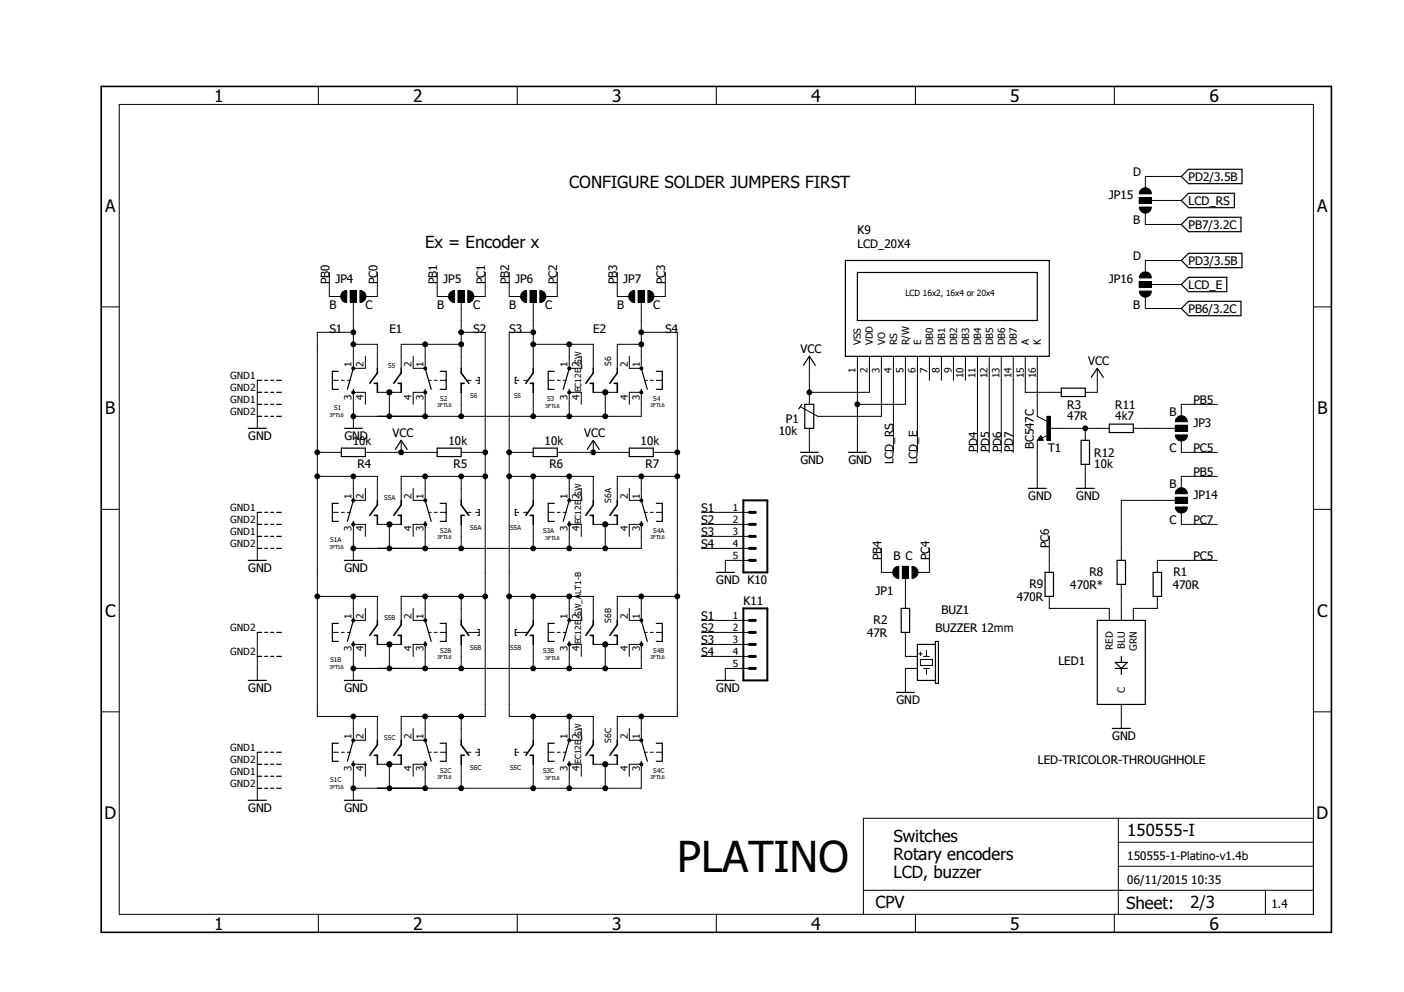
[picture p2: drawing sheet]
<svg xmlns="http://www.w3.org/2000/svg" width="297mm" height="210mm" viewBox="0 0 297 210" stroke-linecap="round" stroke-linejoin="round" font-family="sans-serif">
<g fill="none" stroke="#000" stroke-width=".25">
<path d="M249.9 37.3l1.6-1.5h11.3v3.1h-11.3zM178.9 55.1h43.1v20.3h-43.1zM181.4 57.7h38.1v10.1h-38.1zM249.9 55.1l1.6-1.5h11.3v3h-11.3zM249.9 42.4l1.6-1.5h9.7v3h-9.7zM249.9 47.5l1.6-1.5h11v3h-11zM71.6 78.6h-1.3v3.8h1.3M74.8 77.9l-1.3 4.5M90 77.9l1.2 4.5M93.1 78.6h1.3v3.8h-1.3M117.3 78.6h-1.3v3.8h1.3M120.4 77.9l-1.2 4.5"/>
<path d="M135.7 77.9l1.2 4.5M138.8 78.6h1.3v3.8h-1.3M170 77.3l1.2-1.9 1.3 1.9M230.9 79.8l1.3-1.9 1.2 1.9M249.9 60.2l1.6-1.5h8v3h-8zM249.9 65.3l1.6-1.5h11v3h-11zM52.5 90.6h3.8M54.4 80.5h1M54.4 83h1M54.4 85.6h1M54.4 88.1h1M56 80.5h.6"/>
<path d="M56 83h.6M56 85.6h.6M56 88.1h.6M57.3 80.5h.6M57.3 83h.6M57.3 85.6h.6M57.3 88.1h.6M58.5 80.5h1M58.5 83h1M58.5 85.6h1M58.5 88.1h1M72.2 94.8h5.1v1.8h-5.1z"/>
<path d="M72.9 90.6h3.8M74.8 82.4v.6M83.6 95.1l1.3-1.9 1.2 1.9M90 82.4v.6M92.5 94.8h5.1v1.8h-5.1zM112.8 94.8h5.1v1.8h-5.1zM120.4 82.4v.6M124.2 95.1l1.3-1.9 1.3 1.9M133.1 94.8h5.1v1.8h-5.1zM135.7 82.4v.6M169.3 95.7h3.8M169.6 85.6l-.6 .9"/>
<path d="M170.3 85.6h1.9v5h-1.9zM179.5 95.7h3.8M220.2 92.7l-.1 .2h.4l-.3-.5-.5 .6h.8M224.5 82.1h5.1v1.8h-5.1zM228.7 93.2h1.8v5.1h-1.8zM234.7 89.7h5.1v1.8h-5.1zM52.5 118.6h3.8M54.4 108.4h1M54.4 111h1M54.4 113.5h1M54.4 116h1M56 108.4h.6"/>
<path d="M56 111h.6M56 113.5h.6M56 116h.6M57.3 108.4h.6M57.3 111h.6M57.3 113.5h.6M57.3 116h.6M58.5 108.4h1M58.5 111h1M58.5 113.5h1M58.5 116h1M71.6 106.5h-1.3v3.8h1.3"/>
<path d="M72.9 118.6h3.8M74.8 110.3v.7M74.8 105.9l-1.3 4.4M90 110.3v.7M90 105.9l1.2 4.4M93.1 106.5h1.3v3.8h-1.3M117.3 106.5h-1.3v3.8h1.3M120.4 110.3v.7M120.4 105.9l-1.2 4.4M135.7 110.3v.7M135.7 105.9l1.2 4.4M138.8 106.5h1.3v3.8h-1.3"/>
<path d="M217.5 103.3h3.9M227.7 103.3h3.8M236.3 118.6h1.8v5.1h-1.8zM54.4 133.8h1M54.4 138.9h1M56 133.8h.6M56 138.9h.6M57.3 133.8h.6M57.3 138.9h.6M58.5 133.8h1M58.5 138.9h1M71.6 131.9h-1.3v3.8h1.3"/>
<path d="M74.8 135.7v.7M74.8 131.3l-1.3 4.4M90 135.7v.7M90 131.3l1.2 4.4M93.1 131.9h1.3v3.8h-1.3M117.3 131.9h-1.3v3.8h1.3M120.4 135.7v.7M120.4 131.3l-1.2 4.4M135.7 135.7v.7M135.7 131.3l1.2 4.4M138.8 131.9h1.3v3.8h-1.3M151.5 121.1h3.9"/>
<path d="M190.7 128.7h1.7v5.1h-1.7zM197.9 136.4h-3.8v7.6h3.8M197.9 135.7h.6v8.9h-.6zM221.1 121.1h1.8v5.1h-1.8zM232.2 131.3h10.1v17.8h-10.1zM237.2 138.9v1.3M244 121.1h1.7v5.1h-1.7zM52.5 144h3.8M54.4 159.2h1M56 159.2h.6M57.3 159.2h.6M58.5 159.2h1"/>
<path d="M71.6 157.3h-1.3v3.8h1.3M72.9 144h3.8M74.8 156.6l-1.3 4.5M90 156.6l1.2 4.5M93.1 157.3h1.3v3.8h-1.3M117.3 157.3h-1.3v3.8h1.3M120.4 156.6l-1.2 4.5M135.7 156.6l1.2 4.5M138.8 157.3h1.3v3.8h-1.3M151.5 144h3.9M189.6 146.5h3.9M235.3 154.1h3.8"/>
<path d="M236 140.2h2.5l-1.3 1.2zM236 141.4h2.5M237.2 141.4v1.3M52.5 169.3h3.8M54.4 161.7h1M54.4 164.3h1M54.4 166.8h1M56 161.7h.6M56 164.3h.6M56 166.8h.6M57.3 161.7h.6M57.3 164.3h.6"/>
<path d="M57.3 166.8h.6M58.5 161.7h1M58.5 164.3h1M58.5 166.8h1M72.9 169.3h3.8M74.8 161.1v.6M90 161.1v.6M120.4 161.1v.6M135.7 161.1v.6"/>
</g>
<g fill="none" stroke="#000" stroke-width=".21">
<path d="M67.3 18.3v3.8M109.4 18.3v3.8M151.5 18.3v3.8M193.7 18.3v3.8M235.8 18.3v3.8M25.2 22.1h252.7v171.4h-252.7zM249.9 37.3h-7.6v2.6M69.7 57.7v5h2.5M79.8 57.7v5h-2.5M92.5 57.7v5h2.5M102.7 57.7v5h-2.6M107.7 57.7v5h2.6"/>
<path d="M117.9 57.7v5h-2.5M130.6 57.7v5h2.5M140.8 57.7v5h-2.6M241 43.8h2.6a1.27 1.27 0 0 1-1.3 1.3 1.27 1.27 0 0 1-1.3-1.3zM241 41.8h2.6v1.3h-2.6zM241 59.6h2.6v1.2h-2.6zM241.4 40.1a1.27 1.27 0 0 1 1.4-.3 1.27 1.27 0 0 1 .8 1.2h-2.6l.2-.6zM241.4 57.9a1.27 1.27 0 0 1 1.4-.3 1.27 1.27 0 0 1 .8 1.2h-2.6l.2-.6zM242.3 45v2.5h7.6M243.6 42.4h6.3M249.9 55.1h-7.6v2.6M21.4 64.9h3.8"/>
<path d="M72.4 61.8l1-.3v2.5a1.31 1.31 0 0 1-1.2-.8 1.31 1.31 0 0 1 .2-1.4zM74.1 61.5h1.3v2.5h-1.3zM74.5 77.7h.5v.5h-.5zM74.8 72.9h5v5M74.8 70.3h-7.7v81.3h12.7v5M74.8 64v13.9h2.5v-2.5M76.2 61.5a1.27 1.27 0 0 1 1.2 1.2 1.27 1.27 0 0 1-1.2 1.3zM89.7 77.7h.5v.5h-.5zM90 72.9v5h-2.6v-2.5M95.3 61.8l.9-.3v2.5a1.28 1.28 0 0 1-1.2-.8 1.28 1.28 0 0 1 .3-1.4zM96.9 61.5h1.3v2.5h-1.3zM97.6 72.9h-12.7v5"/>
<path d="M97.6 70.3h5.1v81.3h-17.8v5M97.6 64v13.9M99 61.5a1.27 1.27 0 0 1 1.3 1.2 1.27 1.27 0 0 1-1.3 1.3zM101.1 79.8h.3v1.3h-.3M109.3 79.8h-.3v1.3h.3M110.5 61.8l.9-.3v2.5a1.28 1.28 0 0 1-1.2-.8 1.28 1.28 0 0 1 .3-1.4zM112.2 61.5h1.2v2.5h-1.2zM112.8 64v13.9M112.8 72.9h12.7v5M112.8 70.3h-5.1v81.3h17.8v5M114.2 61.5a1.27 1.27 0 0 1 1.3 1.2 1.27 1.27 0 0 1-1.3 1.3zM120.2 77.7h.5v.5h-.5l-.1-.3z"/>
<path d="M120.4 72.9v5h2.6v-2.5M133.4 61.8l.9-.3v2.5a1.28 1.28 0 0 1-1.2-.8 1.28 1.28 0 0 1 .3-1.4zM135 61.5h1.3v2.5h-1.3zM135.5 77.7h.4v.5h-.4l-.2-.3zM135.7 64v13.9h-2.6v-2.5M135.7 72.9h-5.1v5M135.7 70.3h7.6v81.3h-12.7v5M137.1 61.5a1.27 1.27 0 0 1 1.3 1.2 1.27 1.27 0 0 1-1.3 1.3zM171.2 75.4v10.2M181.4 75.4v20.3M183.9 75.4v7.6h-12.7M186.5 75.4v12.7h-13.5l-3.7-2"/>
<path d="M189 75.4v20.3M191.6 75.4v10.2h-10.2M194.1 75.4v20.3M196.6 75.4v5.1M199.2 75.4v5.1M201.7 75.4v5.1M204.3 75.4v5.1M206.8 75.4v20.3M209.3 75.4v20.3M211.8 75.4v20.3M214.4 75.4v20.3M216.9 75.4v7.6h7.6"/>
<path d="M219.5 75.4v12.7l2 1M232.2 77.9v5.1h-2.6M241 61.6h2.6a1.27 1.27 0 0 1-1.3 1.3 1.27 1.27 0 0 1-1.3-1.3zM242.3 62.7v2.6h7.6M243.6 60.2h6.3M277.9 64.9h3.8M54.4 80.5v10.1M67.1 95.7h5.1M70.3 80.5h1.3M72.2 80.5h.7M73.5 80.5h.6M74.5 82.8h.5v.5h-.5z"/>
<path d="M77.3 85.6v-2.6h-2.5v7.6M77.3 95.7h15.2M79.8 83h5.1M82.4 83v5.1M84.9 93.2v2.5M87.4 85.6v-2.6h2.6v5.1M89.7 82.8h.5v.5h-.5zM90.6 80.5h.6M91.9 80.5h.6M93.1 80.5h1.3M97.6 83v5.1M97.6 95.7h5.1"/>
<path d="M98.8 80.5h.8M100.6 80.5h.8M107.7 95.7h5.1M109 80.5h.8M110.8 80.5h.7M112.8 83v5.1M116 80.5h1.3M117.9 80.5h.6M117.9 95.7h15.2M119.2 80.5h.6M120.2 82.8h.5v.5h-.5l-.1-.3zM123 85.6v-2.6h-2.6v5.1"/>
<path d="M125.5 83h5.1M125.5 93.2v2.5M128.1 83v5.1M133.1 85.6v-2.6h2.6v5.1h-60.9M135.5 82.8h.4v.5h-.4l-.2-.3zM136.3 80.5h.6M137.6 80.5h.6M138.2 95.7h5.1M138.8 80.5h1.3M171.2 90.6v5.1M219.5 93.2v10.1M220.2 92.2l.5 1h-1.2z"/>
<path d="M221.5 88.1h.7v5.1h-.7zM221.7 92.1l-1.2 .6M222 90.6h12.7M229.6 90.6v2.6M229.6 98.3v5M239.8 90.6h8.9M248.7 92h2.5a1.27 1.27 0 0 1-1.3 1.3 1.27 1.27 0 0 1-1.2-1.3zM248.7 90h2.5v1.3h-2.5zM249 88.3a1.25 1.25 0 0 1 1.4-.2 1.25 1.25 0 0 1 .8 1.1h-2.5l.1-.6zM249.9 93.2v2.5h7.7M257.6 85.6h-7.7v2.5M21.4 107.8h3.8"/>
<path d="M54.4 108.4v10.2M67.1 100.8h12.7v5.1M70.3 108.4h1.3M72.2 108.4h.7M73.5 108.4h.6M74.5 105.7l.3-.2 .2 .2v.4h-.5zM74.8 100.8v5.1h2.5v-2.6M77.3 113.5v-2.5h-2.5v7.6M79.8 111h5.1M82.4 111v5M87.4 113.5v-2.5h2.6v5M89.7 105.7l.3-.2 .2 .2v.4h-.5z"/>
<path d="M90 100.8v5.1h-2.6v-2.6M90.6 108.4h.6M91.9 108.4h.6M93.1 108.4h1.3M97.6 100.8v5.1M97.6 111v5M98.8 108.4h.8M100.6 108.4h.8M101.1 107.8h.3v1.3h-.3M102.7 100.8h-17.8v5.1M107.7 100.8h17.8v5.1M109 108.4h.8"/>
<path d="M109.3 107.8h-.3v1.3h.3M110.8 108.4h.7M112.8 100.8v5.1M112.8 111v5M116 108.4h1.3M117.9 108.4h.6M119.2 108.4h.6M120.2 105.7l.2-.2 .3 .2v.4h-.5l-.1-.2zM120.2 110.7h.5v.5h-.5l-.1-.2zM120.4 100.8v5.1h2.6v-2.6M123 113.5v-2.5h-2.6v5M125.5 111h5.1"/>
<path d="M128.1 111v5M133.1 113.5v-2.5h2.6v5h-60.9M135.5 105.7l.2-.2 .2 .2v.4h-.4l-.2-.2zM135.5 110.7h.4v.5h-.4l-.2-.2zM135.7 100.8v5.1h-2.6v-2.6M136.3 108.4h.6M137.6 108.4h.6M138.8 108.4h1.3M143.3 100.8h-12.7v5.1M148.4 111h10.1M148.4 108.4h10.1M148.4 113.5h10.1"/>
<path d="M148.4 116h10.1M158.5 118.6h-5v2.5M186.5 116v5.1h2.5M190.9 119.8h1.3v2.6h-1.3zM193 119.8a1.27 1.27 0 0 1 1.2 1.3 1.27 1.27 0 0 1-1.2 1.3zM196.6 116v5.1h-2.5M222 113.5v7.6M248.7 107.3h2.5a1.27 1.27 0 0 1-1.3 1.3 1.27 1.27 0 0 1-1.2-1.3zM248.7 105.2h2.5v1.3h-2.5zM248.7 105.9h-11.5v12.7M249 103.6a1.25 1.25 0 0 1 1.4-.3 1.25 1.25 0 0 1 .8 1.2h-2.5l.1-.6zM249.9 108.4v2.6h7.7"/>
<path d="M257.6 100.8h-7.7v2.5M257.6 118.6h-12.7v2.5M277.9 107.8h3.8M54.4 133.8v10.2M67.1 126.2h12.7v5.1M70.3 133.8h1.3M72.2 133.8h.7M73.5 133.8h.6M74.5 131h.5v.5l-.2 .1-.3-.1zM74.5 136.1h.5v.5l-.2 .1-.3-.1zM74.8 126.2v5.1h2.5v-2.6M77.3 138.9v-2.5h-2.5v7.6"/>
<path d="M79.8 136.4h5.1M82.4 136.4v5M87.4 138.9v-2.5h2.6v5M89.7 131h.5v.5l-.2 .1-.3-.1zM89.7 136.1h.5v.5l-.2 .1-.3-.1zM90 126.2v5.1h-2.6v-2.6M90.6 133.8h.6M91.9 133.8h.6M93.1 133.8h1.3M97.6 126.2v5.1M97.6 136.4v5M98.8 133.8h2.6"/>
<path d="M101.1 133.2h.3v1.3h-.3M102.7 126.2h-17.8v5.1M107.7 126.2h17.8v5.1M109 133.8h2.5M109.3 133.2h-.3v1.3h.3M112.8 126.2v5.1M112.8 136.4v5M116 133.8h1.3M117.9 133.8h.6M119.2 133.8h.6M120.2 131h.5v.5l-.3 .1-.2-.1-.1-.2zM120.2 136.1h.5v.5l-.3 .1-.2-.1-.1-.2z"/>
<path d="M120.4 126.2v5.1h2.6v-2.6M123 138.9v-2.5h-2.6v5M125.5 136.4h5.1M128.1 136.4v5M133.1 138.9v-2.5h2.6v5h-60.9M135.5 131h.4v.5l-.2 .1-.2-.1-.2-.2zM135.5 136.1h.4v.5l-.2 .1-.2-.1-.2-.2zM135.7 126.2v5.1h-2.6v-2.6M136.3 133.8h.6M137.6 133.8h.6M138.8 133.8h1.3M143.3 126.2h-12.7v5.1"/>
<path d="M148.4 138.9h10.1M148.4 136.4h10.1M148.4 133.8h10.1M148.4 131.3h10.1M189.2 120.2l1-.4v2.6a1.3 1.3 0 0 1-1.2-.8 1.3 1.3 0 0 1 .2-1.4zM191.6 122.4v6.3M191.6 133.8v5.1h2.5M194.3 138.3h.8M194.7 139.5h2.6v1.3h-2.6zM194.7 138v.7M195.4 138.9h1.2M196 137.6v1.3"/>
<path d="M222 126.2v2.5h12.7v2.6M237.2 123.7v7.6M244.9 126.2v2.5h-5.1v2.6M21.4 150.6h3.8M54.4 159.2v10.1M70.3 159.2h1.3M72.2 159.2h.7M73.5 159.2h.6M74.5 156.4h.5v.5h-.5zM74.8 151.6v5h2.5v-2.5M89.7 156.4h.5v.5h-.5zM90 151.6v5h-2.6v-2.5"/>
<path d="M90.6 159.2h.6M91.9 159.2h.6M93.1 159.2h1.3M97.6 151.6v5M98.8 159.2h.8M100.6 159.2h.8M101.1 158.5h.3v1.3h-.3M109 159.2h.8M109.3 158.5h-.3v1.3h.3M110.8 159.2h.7M112.8 151.6v5M116 159.2h1.3"/>
<path d="M117.9 159.2h.6M119.2 159.2h.6M120.2 156.4h.5v.5h-.5l-.1-.3zM120.4 151.6v5h2.6v-2.5M135.5 156.4h.4v.5h-.4l-.2-.3zM135.7 151.6v5h-2.6v-2.5M136.3 159.2h.6M137.6 159.2h.6M138.8 159.2h1.3M158.5 141.4h-5v2.6M194.1 141.4h-2.5v5.1M195.4 141.4h1.2"/>
<path d="M196 141.4v1.3M237.2 149.1v5M277.9 150.6h3.8M74.5 161.5h.5v.5h-.5zM77.3 164.3v-2.6h-2.5v7.6M79.8 161.7h5.1M82.4 161.7v5.1M87.4 164.3v-2.6h2.6v5.1M89.7 161.5h.5v.5h-.5zM97.6 161.7v5.1M112.8 161.7v5.1M120.2 161.5h.5v.5h-.5l-.1-.3z"/>
<path d="M123 164.3v-2.6h-2.6v5.1M125.5 161.7h5.1M128.1 161.7v5.1M133.1 164.3v-2.6h2.6v5.1h-60.9M135.5 161.5h.4v.5h-.4l-.2-.3zM236.6 173.1v20.4M236.6 178.2h41.3M277.9 173.1h-95.2v20.4M67.3 193.5v3.8M109.4 193.5v3.8M151.5 193.5v3.8M182.8 188.4h95.1"/>
<path d="M193.7 193.5v3.8M235.8 193.5v3.8M236.6 183.3h41.3M267.7 188.4v5.1"/>
<circle cx="74.8" cy="72.9" r=".51"/>
<circle cx="74.8" cy="70.3" r=".51"/>
<circle cx="90" cy="72.9" r=".51"/>
<circle cx="97.6" cy="72.9" r=".51"/>
<circle cx="97.6" cy="70.3" r=".51"/>
<circle cx="112.8" cy="72.9" r=".51"/>
<circle cx="112.8" cy="70.3" r=".51"/>
<circle cx="120.4" cy="72.9" r=".51"/>
<circle cx="135.7" cy="70.3" r=".51"/>
<circle cx="135.7" cy="72.9" r=".51"/>
<circle cx="67.1" cy="95.7" r=".51"/>
<circle cx="74.8" cy="88.1" r=".51"/>
<circle cx="82.4" cy="88.1" r=".51"/>
<circle cx="82.4" cy="83" r=".55"/>
<circle cx="84.9" cy="95.7" r=".51"/>
<circle cx="90" cy="88.1" r=".51"/>
<circle cx="97.6" cy="88.1" r=".51"/>
<circle cx="102.7" cy="95.7" r=".51"/>
<circle cx="107.7" cy="95.7" r=".51"/>
<circle cx="112.8" cy="88.1" r=".51"/>
<circle cx="120.4" cy="88.1" r=".51"/>
<circle cx="125.5" cy="95.7" r=".51"/>
<circle cx="128.1" cy="88.1" r=".51"/>
<circle cx="128.1" cy="83" r=".55"/>
<circle cx="143.3" cy="95.7" r=".51"/>
<circle cx="171.2" cy="83" r=".51"/>
<circle cx="181.4" cy="85.6" r=".51"/>
<circle cx="229.6" cy="90.6" r=".51"/>
<circle cx="67.1" cy="100.8" r=".51"/>
<circle cx="74.8" cy="116" r=".51"/>
<circle cx="74.8" cy="100.8" r=".51"/>
<circle cx="74.8" cy="111" r=".34"/>
<circle cx="82.4" cy="116" r=".51"/>
<circle cx="82.4" cy="111" r=".55"/>
<circle cx="90" cy="116" r=".51"/>
<circle cx="90" cy="100.8" r=".51"/>
<circle cx="90" cy="111" r=".34"/>
<circle cx="97.6" cy="116" r=".51"/>
<circle cx="97.6" cy="100.8" r=".51"/>
<circle cx="102.7" cy="100.8" r=".51"/>
<circle cx="107.7" cy="100.8" r=".51"/>
<circle cx="112.8" cy="100.8" r=".51"/>
<circle cx="112.8" cy="116" r=".51"/>
<circle cx="120.4" cy="116" r=".51"/>
<circle cx="120.4" cy="100.8" r=".51"/>
<circle cx="128.1" cy="116" r=".51"/>
<circle cx="128.1" cy="111" r=".55"/>
<circle cx="135.7" cy="100.8" r=".51"/>
<circle cx="143.3" cy="100.8" r=".51"/>
<circle cx="67.1" cy="126.2" r=".51"/>
<circle cx="74.8" cy="126.2" r=".51"/>
<circle cx="82.4" cy="136.4" r=".55"/>
<circle cx="90" cy="126.2" r=".51"/>
<circle cx="97.6" cy="126.2" r=".51"/>
<circle cx="102.7" cy="126.2" r=".51"/>
<circle cx="107.7" cy="126.2" r=".51"/>
<circle cx="112.8" cy="126.2" r=".51"/>
<circle cx="120.4" cy="126.2" r=".51"/>
<circle cx="128.1" cy="136.4" r=".55"/>
<circle cx="135.7" cy="126.2" r=".51"/>
<circle cx="143.3" cy="126.2" r=".51"/>
<circle cx="74.8" cy="141.4" r=".51"/>
<circle cx="74.8" cy="151.6" r=".51"/>
<circle cx="82.4" cy="141.4" r=".51"/>
<circle cx="90" cy="141.4" r=".51"/>
<circle cx="90" cy="151.6" r=".51"/>
<circle cx="97.6" cy="141.4" r=".51"/>
<circle cx="97.6" cy="151.6" r=".51"/>
<circle cx="112.8" cy="151.6" r=".51"/>
<circle cx="112.8" cy="141.4" r=".51"/>
<circle cx="120.4" cy="141.4" r=".51"/>
<circle cx="120.4" cy="151.6" r=".51"/>
<circle cx="128.1" cy="141.4" r=".51"/>
<circle cx="135.7" cy="151.6" r=".51"/>
<circle cx="74.8" cy="166.8" r=".51"/>
<circle cx="82.4" cy="166.8" r=".51"/>
<circle cx="82.4" cy="161.7" r=".55"/>
<circle cx="90" cy="166.8" r=".51"/>
<circle cx="97.6" cy="166.8" r=".51"/>
<circle cx="112.8" cy="166.8" r=".51"/>
<circle cx="120.4" cy="166.8" r=".51"/>
<circle cx="128.1" cy="166.8" r=".51"/>
<circle cx="128.1" cy="161.7" r=".55"/>
</g>
<g fill="none" stroke="#000" stroke-width=".34">
<path d="M21.4 18.3h260.3v179h-260.3zM79.8 77.9v1l-1.6 2.2M84.9 77.9v1l-1.6 2.2M97.6 77.9v1l1.6 2.2M112.8 77.9v1l-1.6 2.2M125.5 77.9v1l-1.6 2.2M130.6 77.9v1l-1.6 2.2M79.2 81.1h.6v1.9M84.2 81.1h.7v1.9M98.2 81.1h-.6v1.9M112.2 81.1h.6v1.9M124.9 81.1h.6v1.9"/>
<path d="M130 81.1h.6v1.9M79.2 109.1h.6v1.9M79.8 105.9v.9l-1.6 2.3M84.2 109.1h.7v1.9M84.9 105.9v.9l-1.6 2.3M97.6 105.9v.9l1.6 2.3M98.2 109.1h-.6v1.9M112.2 109.1h.6v1.9M112.8 105.9v.9l-1.6 2.3M124.9 109.1h.6v1.9M125.5 105.9v.9l-1.6 2.3M130 109.1h.6v1.9"/>
<path d="M130.6 105.9v.9l-1.6 2.3M79.2 134.5h.6v1.9M79.8 131.3v.9l-1.6 2.3M84.2 134.5h.7v1.9M84.9 131.3v.9l-1.6 2.3M97.6 131.3v.9l1.6 2.3M98.2 134.5h-.6v1.9M112.2 134.5h.6v1.9M112.8 131.3v.9l-1.6 2.3M124.9 134.5h.6v1.9M125.5 131.3v.9l-1.6 2.3M130 134.5h.6v1.9"/>
<path d="M130.6 131.3v.9l-1.6 2.3M79.2 159.8h.6v1.9M79.8 156.6v1l-1.6 2.2M84.2 159.8h.7v1.9M84.9 156.6v1l-1.6 2.2M97.6 156.6v1l1.6 2.2M98.2 159.8h-.6v1.9M112.2 159.8h.6v1.9M112.8 156.6v1l-1.6 2.2M124.9 159.8h.6v1.9M125.5 156.6v1l-1.6 2.2M130 159.8h.6v1.9"/>
<path d="M130.6 156.6v1l-1.6 2.2"/>
</g>
<g fill="#000">
<path d="M241 41.8h2.6v1.3h-2.6z" fill-rule="evenodd"/>
<path d="M241 59.6h2.6v1.2h-2.6z" fill-rule="evenodd"/>
<path d="M241.4 40.1a1.27 1.27 0 0 1 1.4-.3 1.27 1.27 0 0 1 .8 1.2h-2.6l.2-.6z" fill-rule="evenodd"/>
<path d="M241 43.8h2.6a1.27 1.27 0 0 1-1.3 1.3 1.27 1.27 0 0 1-1.3-1.3z" fill-rule="evenodd"/>
<path d="M241.4 57.9a1.27 1.27 0 0 1 1.4-.3 1.27 1.27 0 0 1 .8 1.2h-2.6l.2-.6z" fill-rule="evenodd"/>
<path d="M72.4 61.8l1-.3v2.5a1.31 1.31 0 0 1-1.2-.8 1.31 1.31 0 0 1 .2-1.4z" fill-rule="evenodd"/>
<path d="M74.1 61.5h1.3v2.5h-1.3z" fill-rule="evenodd"/>
<path d="M74.5 77.7h.5v.5h-.5z" fill-rule="evenodd"/>
<path d="M76.2 61.5a1.27 1.27 0 0 1 1.2 1.2 1.27 1.27 0 0 1-1.2 1.3z" fill-rule="evenodd"/>
<path d="M89.7 77.7h.5v.5h-.5z" fill-rule="evenodd"/>
<path d="M95.3 61.8l.9-.3v2.5a1.28 1.28 0 0 1-1.2-.8 1.28 1.28 0 0 1 .3-1.4z" fill-rule="evenodd"/>
<path d="M96.9 61.5h1.3v2.5h-1.3z" fill-rule="evenodd"/>
<path d="M99 61.5a1.27 1.27 0 0 1 1.3 1.2 1.27 1.27 0 0 1-1.3 1.3z" fill-rule="evenodd"/>
<path d="M110.5 61.8l.9-.3v2.5a1.28 1.28 0 0 1-1.2-.8 1.28 1.28 0 0 1 .3-1.4z" fill-rule="evenodd"/>
<path d="M112.2 61.5h1.2v2.5h-1.2z" fill-rule="evenodd"/>
<path d="M114.2 61.5a1.27 1.27 0 0 1 1.3 1.2 1.27 1.27 0 0 1-1.3 1.3z" fill-rule="evenodd"/>
<path d="M120.2 77.7h.5v.5h-.5l-.1-.3z" fill-rule="evenodd"/>
<path d="M133.4 61.8l.9-.3v2.5a1.28 1.28 0 0 1-1.2-.8 1.28 1.28 0 0 1 .3-1.4z" fill-rule="evenodd"/>
<path d="M135 61.5h1.3v2.5h-1.3z" fill-rule="evenodd"/>
<path d="M135.5 77.7h.4v.5h-.4l-.2-.3z" fill-rule="evenodd"/>
<path d="M137.1 61.5a1.27 1.27 0 0 1 1.3 1.2 1.27 1.27 0 0 1-1.3 1.3z" fill-rule="evenodd"/>
<path d="M241 61.6h2.6a1.27 1.27 0 0 1-1.3 1.3 1.27 1.27 0 0 1-1.3-1.3z" fill-rule="evenodd"/>
<path d="M74.5 82.8h.5v.5h-.5z" fill-rule="evenodd"/>
<path d="M89.7 82.8h.5v.5h-.5z" fill-rule="evenodd"/>
<path d="M120.2 82.8h.5v.5h-.5l-.1-.3z" fill-rule="evenodd"/>
<path d="M135.5 82.8h.4v.5h-.4l-.2-.3z" fill-rule="evenodd"/>
<path d="M221.5 88.1h.7v5.1h-.7z" fill-rule="evenodd"/>
<path d="M248.7 90h2.5v1.3h-2.5z" fill-rule="evenodd"/>
<path d="M249 88.3a1.25 1.25 0 0 1 1.4-.2 1.25 1.25 0 0 1 .8 1.1h-2.5l.1-.6z" fill-rule="evenodd"/>
<path d="M248.7 92h2.5a1.27 1.27 0 0 1-1.3 1.3 1.27 1.27 0 0 1-1.2-1.3z" fill-rule="evenodd"/>
<path d="M74.5 105.7l.3-.2 .2 .2v.4h-.5z" fill-rule="evenodd"/>
<path d="M89.7 105.7l.3-.2 .2 .2v.4h-.5z" fill-rule="evenodd"/>
<path d="M120.2 105.7l.2-.2 .3 .2v.4h-.5l-.1-.2z" fill-rule="evenodd"/>
<path d="M120.2 110.7h.5v.5h-.5l-.1-.2z" fill-rule="evenodd"/>
<path d="M135.5 105.7l.2-.2 .2 .2v.4h-.4l-.2-.2z" fill-rule="evenodd"/>
<path d="M135.5 110.7h.4v.5h-.4l-.2-.2z" fill-rule="evenodd"/>
<path d="M190.9 119.8h1.3v2.6h-1.3z" fill-rule="evenodd"/>
<path d="M248.7 105.2h2.5v1.3h-2.5z" fill-rule="evenodd"/>
<path d="M249 103.6a1.25 1.25 0 0 1 1.4-.3 1.25 1.25 0 0 1 .8 1.2h-2.5l.1-.6z" fill-rule="evenodd"/>
<path d="M248.7 107.3h2.5a1.27 1.27 0 0 1-1.3 1.3 1.27 1.27 0 0 1-1.2-1.3z" fill-rule="evenodd"/>
<path d="M74.5 131h.5v.5l-.2 .1-.3-.1z" fill-rule="evenodd"/>
<path d="M74.5 136.1h.5v.5l-.2 .1-.3-.1z" fill-rule="evenodd"/>
<path d="M89.7 131h.5v.5l-.2 .1-.3-.1z" fill-rule="evenodd"/>
<path d="M89.7 136.1h.5v.5l-.2 .1-.3-.1z" fill-rule="evenodd"/>
<path d="M120.2 131h.5v.5l-.3 .1-.2-.1-.1-.2z" fill-rule="evenodd"/>
<path d="M120.2 136.1h.5v.5l-.3 .1-.2-.1-.1-.2z" fill-rule="evenodd"/>
<path d="M135.5 131h.4v.5l-.2 .1-.2-.1-.2-.2z" fill-rule="evenodd"/>
<path d="M135.5 136.1h.4v.5l-.2 .1-.2-.1-.2-.2z" fill-rule="evenodd"/>
<path d="M189.2 120.2l1-.4v2.6a1.3 1.3 0 0 1-1.2-.8 1.3 1.3 0 0 1 .2-1.4z" fill-rule="evenodd"/>
<path d="M193 119.8a1.27 1.27 0 0 1 1.2 1.3 1.27 1.27 0 0 1-1.2 1.3z" fill-rule="evenodd"/>
<path d="M74.5 156.4h.5v.5h-.5z" fill-rule="evenodd"/>
<path d="M89.7 156.4h.5v.5h-.5z" fill-rule="evenodd"/>
<path d="M120.2 156.4h.5v.5h-.5l-.1-.3z" fill-rule="evenodd"/>
<path d="M135.5 156.4h.4v.5h-.4l-.2-.3z" fill-rule="evenodd"/>
<path d="M74.5 161.5h.5v.5h-.5z" fill-rule="evenodd"/>
<path d="M89.7 161.5h.5v.5h-.5z" fill-rule="evenodd"/>
<path d="M120.2 161.5h.5v.5h-.5l-.1-.3z" fill-rule="evenodd"/>
<path d="M135.5 161.5h.4v.5h-.4l-.2-.3z" fill-rule="evenodd"/>
<circle cx="74.8" cy="72.9" r=".51"/>
<circle cx="74.8" cy="70.3" r=".51"/>
<circle cx="90" cy="72.9" r=".51"/>
<circle cx="97.6" cy="72.9" r=".51"/>
<circle cx="97.6" cy="70.3" r=".51"/>
<circle cx="112.8" cy="72.9" r=".51"/>
<circle cx="112.8" cy="70.3" r=".51"/>
<circle cx="120.4" cy="72.9" r=".51"/>
<circle cx="135.7" cy="70.3" r=".51"/>
<circle cx="135.7" cy="72.9" r=".51"/>
<circle cx="67.1" cy="95.7" r=".51"/>
<circle cx="74.8" cy="88.1" r=".51"/>
<circle cx="82.4" cy="88.1" r=".51"/>
<circle cx="82.4" cy="83" r=".55"/>
<circle cx="84.9" cy="95.7" r=".51"/>
<circle cx="90" cy="88.1" r=".51"/>
<circle cx="97.6" cy="88.1" r=".51"/>
<circle cx="102.7" cy="95.7" r=".51"/>
<circle cx="107.7" cy="95.7" r=".51"/>
<circle cx="112.8" cy="88.1" r=".51"/>
<circle cx="120.4" cy="88.1" r=".51"/>
<circle cx="125.5" cy="95.7" r=".51"/>
<circle cx="128.1" cy="88.1" r=".51"/>
<circle cx="128.1" cy="83" r=".55"/>
<circle cx="143.3" cy="95.7" r=".51"/>
<circle cx="171.2" cy="83" r=".51"/>
<circle cx="181.4" cy="85.6" r=".51"/>
<circle cx="229.6" cy="90.6" r=".51"/>
<circle cx="67.1" cy="100.8" r=".51"/>
<circle cx="74.8" cy="116" r=".51"/>
<circle cx="74.8" cy="100.8" r=".51"/>
<circle cx="74.8" cy="111" r=".34"/>
<circle cx="82.4" cy="116" r=".51"/>
<circle cx="82.4" cy="111" r=".55"/>
<circle cx="90" cy="116" r=".51"/>
<circle cx="90" cy="100.8" r=".51"/>
<circle cx="90" cy="111" r=".34"/>
<circle cx="97.6" cy="116" r=".51"/>
<circle cx="97.6" cy="100.8" r=".51"/>
<circle cx="102.7" cy="100.8" r=".51"/>
<circle cx="107.7" cy="100.8" r=".51"/>
<circle cx="112.8" cy="100.8" r=".51"/>
<circle cx="112.8" cy="116" r=".51"/>
<circle cx="120.4" cy="116" r=".51"/>
<circle cx="120.4" cy="100.8" r=".51"/>
<circle cx="128.1" cy="116" r=".51"/>
<circle cx="128.1" cy="111" r=".55"/>
<circle cx="135.7" cy="100.8" r=".51"/>
<circle cx="143.3" cy="100.8" r=".51"/>
<circle cx="67.1" cy="126.2" r=".51"/>
<circle cx="74.8" cy="126.2" r=".51"/>
<circle cx="82.4" cy="136.4" r=".55"/>
<circle cx="90" cy="126.2" r=".51"/>
<circle cx="97.6" cy="126.2" r=".51"/>
<circle cx="102.7" cy="126.2" r=".51"/>
<circle cx="107.7" cy="126.2" r=".51"/>
<circle cx="112.8" cy="126.2" r=".51"/>
<circle cx="120.4" cy="126.2" r=".51"/>
<circle cx="128.1" cy="136.4" r=".55"/>
<circle cx="135.7" cy="126.2" r=".51"/>
<circle cx="143.3" cy="126.2" r=".51"/>
<circle cx="74.8" cy="141.4" r=".51"/>
<circle cx="74.8" cy="151.6" r=".51"/>
<circle cx="82.4" cy="141.4" r=".51"/>
<circle cx="90" cy="141.4" r=".51"/>
<circle cx="90" cy="151.6" r=".51"/>
<circle cx="97.6" cy="141.4" r=".51"/>
<circle cx="97.6" cy="151.6" r=".51"/>
<circle cx="112.8" cy="151.6" r=".51"/>
<circle cx="112.8" cy="141.4" r=".51"/>
<circle cx="120.4" cy="141.4" r=".51"/>
<circle cx="120.4" cy="151.6" r=".51"/>
<circle cx="128.1" cy="141.4" r=".51"/>
<circle cx="135.7" cy="151.6" r=".51"/>
<circle cx="74.8" cy="166.8" r=".51"/>
<circle cx="82.4" cy="166.8" r=".51"/>
<circle cx="82.4" cy="161.7" r=".55"/>
<circle cx="90" cy="166.8" r=".51"/>
<circle cx="97.6" cy="166.8" r=".51"/>
<circle cx="112.8" cy="166.8" r=".51"/>
<circle cx="120.4" cy="166.8" r=".51"/>
<circle cx="128.1" cy="166.8" r=".51"/>
<circle cx="128.1" cy="161.7" r=".55"/>
</g>
<path d="M157.3 105.9h5v15.2h-5zM157.3 128.7h5v15.3h-5z" fill="none" stroke="#000" stroke-width=".42"/>
<path d="M158.5 113.5h1.3M158.5 111h1.3M158.5 108.4h1.3M158.5 118.6h1.3M158.5 116h1.3M158.5 136.4h1.3M158.5 133.8h1.3M158.5 131.3h1.3M158.5 138.9h1.3M158.5 141.4h1.3" fill="none" stroke="#000" stroke-width=".63"/>
<text font-size="9.1" x="143.3" y="184.6">PLATINO</text>
<g font-size="3.7">
<text x="45.3" y="21.5">1</text>
<text x="87.4" y="21.5">2</text>
<text x="129.5" y="21.5">3</text>
<text x="171.6" y="21.5">4</text>
<text x="213.7" y="21.5">5</text>
<text x="255.9" y="21.5">6</text>
<text x="22.2" y="44.8">A</text>
<text x="278.7" y="44.8">A</text>
<text x="22.3" y="87.7">B</text>
<text x="278.7" y="87.7">B</text>
<text x="22.2" y="130.5">C</text>
<text x="278.7" y="130.5">C</text>
<text x="22.1" y="173.4">D</text>
<text x="278.6" y="173.4">D</text>
<text x="45.3" y="196.7">1</text>
<text x="87.4" y="196.7">2</text>
<text x="129.5" y="196.7">3</text>
<text x="171.6" y="196.7">4</text>
<text x="213.7" y="196.7">5</text>
<text x="255.9" y="196.7">6</text>
</g>
<g font-size="3.6">
<text x="120.4" y="39.9">CONFIGURE SOLDER JUMPERS FIRST</text>
<text x="90" y="52.6">Ex = Encoder x</text>
<text x="189" y="178.2">Switches</text>
<text x="238.5" y="177">150555-I</text>
<text x="189" y="182">Rotary encoders</text>
<text x="189" y="185.8">LCD, buzzer</text>
<text x="185.2" y="192.2">CPV</text>
<text x="238.2" y="192.3">Sheet:</text>
<text x="251.8" y="192.2">2/3</text>
</g>
<g font-size="2.5">
<text x="239.8" y="37.3">D</text>
<text x="251.5" y="38.2">PD2/3.5B</text>
<text x="234.6" y="42">JP15</text>
<text x="239.8" y="47.5">B</text>
<text x="251.5" y="43.3">LCD_RS</text>
<text x="181.4" y="52.6">LCD_20X4</text>
<text x="181.4" y="49.5">K9</text>
<text x="251.5" y="48.4">PB7/3.2C</text>
<text x="70.9" y="59.8">JP4</text>
<text x="93.8" y="59.8">JP5</text>
<text x="109" y="59.8">JP6</text>
<text x="131.9" y="59.8">JP7</text>
<text x="234.6" y="59.8">JP16</text>
<text x="239.8" y="55.1">D</text>
<text x="251.5" y="56">PD3/3.5B</text>
<text x="69.7" y="65.3">B</text>
<text x="69.7" y="60.2" transform="rotate(-90 69.7 60.2)">PB0</text>
<text x="77.3" y="65.3">C</text>
<text x="79.8" y="60.2" transform="rotate(-90 79.8 60.2)">PC0</text>
<text x="92.5" y="65.3">B</text>
<text x="92.5" y="60.2" transform="rotate(-90 92.5 60.2)">PB1</text>
<text x="100.1" y="65.3">C</text>
<text x="102.7" y="60.2" transform="rotate(-90 102.7 60.2)">PC1</text>
<text x="107.7" y="65.3">B</text>
<text x="107.7" y="60.2" transform="rotate(-90 107.7 60.2)">PB2</text>
<text x="115.4" y="65.3">C</text>
<text x="117.9" y="60.2" transform="rotate(-90 117.9 60.2)">PC2</text>
<text x="130.6" y="65.3">B</text>
<text x="130.6" y="60.2" transform="rotate(-90 130.6 60.2)">PB3</text>
<text x="138.2" y="65.3">C</text>
<text x="140.8" y="60.2" transform="rotate(-90 140.8 60.2)">PC3</text>
<text x="239.8" y="65.3">B</text>
<text x="251.5" y="61.1">LCD_E</text>
<text x="69.7" y="70.4">S1</text>
<text x="82.4" y="70.4">E1</text>
<text x="100.1" y="70.4">S2</text>
<text x="107.7" y="70.4">S3</text>
<text x="125.5" y="70.4">E2</text>
<text x="140.8" y="70.4">S4</text>
<text x="251.5" y="66.2">PB6/3.2C</text>
<text x="169.3" y="74.6">VCC</text>
<text x="230.2" y="77.2">VCC</text>
<text x="166.2" y="89.6">P1</text>
<text x="225.8" y="86.6">R3</text>
<text x="225.8" y="88.9">47R</text>
<text x="236" y="88.9">4k7</text>
<text x="236" y="86.6">R11</text>
<text x="247.4" y="88.1">B</text>
<text x="252.5" y="85.6">PB5</text>
<text x="52.5" y="93.2">GND</text>
<text x="72.9" y="93.2">GND</text>
<text x="74.6" y="94.2">10k</text>
<text x="83" y="92.4">VCC</text>
<text x="94.9" y="94.2">10k</text>
<text x="115.2" y="94.2">10k</text>
<text x="123.6" y="92.4">VCC</text>
<text x="135.5" y="94.2">10k</text>
<text x="164.8" y="92.1">10k</text>
<text x="206.8" y="95.7" transform="rotate(-90 206.8 95.7)">PD4</text>
<text x="209.3" y="95.7" transform="rotate(-90 209.3 95.7)">PD5</text>
<text x="211.9" y="95.7" transform="rotate(-90 211.9 95.7)">PD6</text>
<text x="214.4" y="95.7" transform="rotate(-90 214.4 95.7)">PD7</text>
<text x="218.7" y="95.1" transform="rotate(-90 218.7 95.1)">BC547C</text>
<text x="221.7" y="95.7">T1</text>
<text x="247.4" y="95.7">C</text>
<text x="252.5" y="90.3">JP3</text>
<text x="252.5" y="95.7">PC5</text>
<text x="75.6" y="99">R4</text>
<text x="95.9" y="99">R5</text>
<text x="116.2" y="99">R6</text>
<text x="136.6" y="99">R7</text>
<text x="169.3" y="98.3">GND</text>
<text x="179.5" y="98.3">GND</text>
<text x="189" y="98.3" transform="rotate(-90 189 98.3)">LCD_RS</text>
<text x="194.1" y="98.3" transform="rotate(-90 194.1 98.3)">LCD_E</text>
<text x="231.5" y="99">10k</text>
<text x="231.5" y="96.8">R12</text>
<text x="252.5" y="100.8">PB5</text>
<text x="217.5" y="105.9">GND</text>
<text x="227.7" y="105.9">GND</text>
<text x="247.4" y="103.3">B</text>
<text x="252.5" y="105.5">JP14</text>
<text x="148.4" y="108.4">S1</text>
<text x="148.4" y="111">S2</text>
<text x="148.4" y="113.5">S3</text>
<text x="247.4" y="111">C</text>
<text x="252.5" y="111">PC7</text>
<text x="148.4" y="116">S4</text>
<text x="186.5" y="118.6" transform="rotate(-90 186.5 118.6)">PB4</text>
<text x="189" y="118.6">B C</text>
<text x="196.6" y="118.6" transform="rotate(-90 196.6 118.6)">PC4</text>
<text x="222" y="116" transform="rotate(-90 222 116)">PC6</text>
<text x="252.5" y="118.6">PC5</text>
<text x="52.5" y="121.1">GND</text>
<text x="72.9" y="121.1">GND</text>
<text x="151.6" y="123.7">GND K10</text>
<text x="185.2" y="125.8">JP1</text>
<text x="217.8" y="124.4">R9</text>
<text x="226.4" y="124.7">470R*</text>
<text x="230.5" y="121.8">R8</text>
<text x="248.1" y="124.7">470R</text>
<text x="248.3" y="121.8">R1</text>
<text x="148.4" y="131.3">S1</text>
<text x="157.3" y="128">K11</text>
<text x="184.8" y="132">R2</text>
<text x="199.2" y="130">BUZ1</text>
<text x="215.1" y="127.2">470R</text>
<text x="148.4" y="133.8">S2</text>
<text x="148.4" y="136.4">S3</text>
<text x="183.5" y="134.8">47R</text>
<text x="197.9" y="133.8">BUZZER 12mm</text>
<text x="148.4" y="138.9">S4</text>
<text x="223.9" y="140.7">LED1</text>
<text x="52.5" y="146.5">GND</text>
<text x="72.9" y="146.5">GND</text>
<text x="151.6" y="146.5">GND</text>
<text x="189.7" y="149.1">GND</text>
<text x="219.6" y="161.7">LED-TRICOLOR-THROUGHHOLE</text>
<text x="235.3" y="156.7">GND</text>
<text x="52.5" y="171.9">GND</text>
<text x="72.9" y="171.9">GND</text>
<text x="238.5" y="182">150555-1-Platino-v1.4b</text>
<text x="238.5" y="187.1">06/11/2015 10:35</text>
<text x="269" y="192.2">1.4</text>
</g>
<g font-size="2.1">
<text x="74.4" y="77.6" transform="rotate(-90 74.4 77.6)">1</text>
<text x="76.9" y="77.6" transform="rotate(-90 76.9 77.6)">2</text>
<text x="87.1" y="77.6" transform="rotate(-90 87.1 77.6)">2</text>
<text x="89.6" y="77.6" transform="rotate(-90 89.6 77.6)">1</text>
<text x="120.1" y="77.6" transform="rotate(-90 120.1 77.6)">1</text>
<text x="122.6" y="77.6" transform="rotate(-90 122.6 77.6)">2</text>
<text x="132.8" y="77.6" transform="rotate(-90 132.8 77.6)">2</text>
<text x="135.3" y="77.6" transform="rotate(-90 135.3 77.6)">1</text>
<text x="182.2" y="73.1" transform="rotate(-90 182.2 73.1)">VSS</text>
<text x="184.7" y="73.1" transform="rotate(-90 184.7 73.1)">VDD</text>
<text x="187.2" y="73.1" transform="rotate(-90 187.2 73.1)">VO</text>
<text x="189.8" y="73.1" transform="rotate(-90 189.8 73.1)">RS</text>
<text x="192.3" y="73.1" transform="rotate(-90 192.3 73.1)">R/W</text>
<text x="194.9" y="73.1" transform="rotate(-90 194.9 73.1)">E</text>
<text x="197.4" y="73.1" transform="rotate(-90 197.4 73.1)">DB0</text>
<text x="199.9" y="73.1" transform="rotate(-90 199.9 73.1)">DB1</text>
<text x="202.5" y="73.1" transform="rotate(-90 202.5 73.1)">DB2</text>
<text x="205" y="73.1" transform="rotate(-90 205 73.1)">DB3</text>
<text x="207.6" y="73.1" transform="rotate(-90 207.6 73.1)">DB4</text>
<text x="210.1" y="73.1" transform="rotate(-90 210.1 73.1)">DB5</text>
<text x="212.6" y="73.1" transform="rotate(-90 212.6 73.1)">DB6</text>
<text x="215.1" y="73.1" transform="rotate(-90 215.1 73.1)">DB7</text>
<text x="217.7" y="73.1" transform="rotate(-90 217.7 73.1)">A</text>
<text x="220.2" y="73.1" transform="rotate(-90 220.2 73.1)">K</text>
<text x="48.7" y="80.1">GND1</text>
<text x="48.7" y="82.7">GND2</text>
<text x="181" y="78.9" transform="rotate(-90 181 78.9)">1</text>
<text x="183.6" y="78.9" transform="rotate(-90 183.6 78.9)">2</text>
<text x="186.1" y="78.9" transform="rotate(-90 186.1 78.9)">3</text>
<text x="188.6" y="78.9" transform="rotate(-90 188.6 78.9)">4</text>
<text x="191.2" y="78.9" transform="rotate(-90 191.2 78.9)">5</text>
<text x="193.7" y="78.9" transform="rotate(-90 193.7 78.9)">6</text>
<text x="196.3" y="78.9" transform="rotate(-90 196.3 78.9)">7</text>
<text x="198.8" y="78.9" transform="rotate(-90 198.8 78.9)">8</text>
<text x="201.3" y="78.9" transform="rotate(-90 201.3 78.9)">9</text>
<text x="203.9" y="80.1" transform="rotate(-90 203.9 80.1)">10</text>
<text x="206.4" y="80.1" transform="rotate(-90 206.4 80.1)">11</text>
<text x="209" y="80.1" transform="rotate(-90 209 80.1)">12</text>
<text x="211.5" y="80.1" transform="rotate(-90 211.5 80.1)">13</text>
<text x="214" y="80.1" transform="rotate(-90 214 80.1)">14</text>
<text x="216.6" y="80.1" transform="rotate(-90 216.6 80.1)">15</text>
<text x="219.1" y="80.1" transform="rotate(-90 219.1 80.1)">16</text>
<text x="48.7" y="85.2">GND1</text>
<text x="48.7" y="87.8">GND2</text>
<text x="74.4" y="84.5" transform="rotate(-90 74.4 84.5)">3</text>
<text x="76.9" y="84.5" transform="rotate(-90 76.9 84.5)">4</text>
<text x="87.1" y="84.5" transform="rotate(-90 87.1 84.5)">4</text>
<text x="89.6" y="84.5" transform="rotate(-90 89.6 84.5)">3</text>
<text x="120.1" y="84.5" transform="rotate(-90 120.1 84.5)">3</text>
<text x="122.6" y="84.5" transform="rotate(-90 122.6 84.5)">4</text>
<text x="132.8" y="84.5" transform="rotate(-90 132.8 84.5)">4</text>
<text x="135.3" y="84.5" transform="rotate(-90 135.3 84.5)">3</text>
<text x="74.4" y="105.5" transform="rotate(-90 74.4 105.5)">1</text>
<text x="76.9" y="105.5" transform="rotate(-90 76.9 105.5)">2</text>
<text x="87.1" y="105.5" transform="rotate(-90 87.1 105.5)">2</text>
<text x="89.6" y="105.5" transform="rotate(-90 89.6 105.5)">1</text>
<text x="120.1" y="105.5" transform="rotate(-90 120.1 105.5)">1</text>
<text x="122.6" y="105.5" transform="rotate(-90 122.6 105.5)">2</text>
<text x="132.8" y="105.5" transform="rotate(-90 132.8 105.5)">2</text>
<text x="135.3" y="105.5" transform="rotate(-90 135.3 105.5)">1</text>
<text x="48.7" y="108.1">GND1</text>
<text x="48.7" y="110.6">GND2</text>
<text x="48.7" y="113.2">GND1</text>
<text x="74.4" y="112.4" transform="rotate(-90 74.4 112.4)">3</text>
<text x="76.9" y="112.4" transform="rotate(-90 76.9 112.4)">4</text>
<text x="87.1" y="112.4" transform="rotate(-90 87.1 112.4)">4</text>
<text x="89.6" y="112.4" transform="rotate(-90 89.6 112.4)">3</text>
<text x="120.1" y="112.4" transform="rotate(-90 120.1 112.4)">3</text>
<text x="122.6" y="112.4" transform="rotate(-90 122.6 112.4)">4</text>
<text x="132.8" y="112.4" transform="rotate(-90 132.8 112.4)">4</text>
<text x="135.3" y="112.4" transform="rotate(-90 135.3 112.4)">3</text>
<text x="155.1" y="108.1">1</text>
<text x="155.1" y="110.6">2</text>
<text x="155.1" y="113.2">3</text>
<text x="48.7" y="115.7">GND2</text>
<text x="155.1" y="115.7">4</text>
<text x="155.1" y="118.2">5</text>
<text x="74.4" y="130.9" transform="rotate(-90 74.4 130.9)">1</text>
<text x="76.9" y="130.9" transform="rotate(-90 76.9 130.9)">2</text>
<text x="87.1" y="130.9" transform="rotate(-90 87.1 130.9)">2</text>
<text x="89.6" y="130.9" transform="rotate(-90 89.6 130.9)">1</text>
<text x="120.1" y="130.9" transform="rotate(-90 120.1 130.9)">1</text>
<text x="122.6" y="130.9" transform="rotate(-90 122.6 130.9)">2</text>
<text x="132.8" y="130.9" transform="rotate(-90 132.8 130.9)">2</text>
<text x="135.3" y="130.9" transform="rotate(-90 135.3 130.9)">1</text>
<text x="155.1" y="130.9">1</text>
<text x="48.7" y="133.4">GND2</text>
<text x="74.4" y="137.8" transform="rotate(-90 74.4 137.8)">3</text>
<text x="76.9" y="137.8" transform="rotate(-90 76.9 137.8)">4</text>
<text x="87.1" y="137.8" transform="rotate(-90 87.1 137.8)">4</text>
<text x="89.6" y="137.8" transform="rotate(-90 89.6 137.8)">3</text>
<text x="120.1" y="137.8" transform="rotate(-90 120.1 137.8)">3</text>
<text x="122.6" y="137.8" transform="rotate(-90 122.6 137.8)">4</text>
<text x="132.8" y="137.8" transform="rotate(-90 132.8 137.8)">4</text>
<text x="135.3" y="137.8" transform="rotate(-90 135.3 137.8)">3</text>
<text x="155.1" y="133.4">2</text>
<text x="155.1" y="136">3</text>
<text x="235.5" y="137.5" transform="rotate(-90 235.5 137.5)">RED</text>
<text x="238" y="137.3" transform="rotate(-90 238 137.3)">BLU</text>
<text x="240.5" y="137.7" transform="rotate(-90 240.5 137.7)">GRN</text>
<text x="48.7" y="138.5">GND2</text>
<text x="155.1" y="138.5">4</text>
<text x="155.1" y="141.1">5</text>
<text x="238" y="146.7" transform="rotate(-90 238 146.7)">C</text>
<text x="48.7" y="158.8">GND1</text>
<text x="48.7" y="161.4">GND2</text>
<text x="74.4" y="156.3" transform="rotate(-90 74.4 156.3)">1</text>
<text x="76.9" y="156.3" transform="rotate(-90 76.9 156.3)">2</text>
<text x="87.1" y="156.3" transform="rotate(-90 87.1 156.3)">2</text>
<text x="89.6" y="156.3" transform="rotate(-90 89.6 156.3)">1</text>
<text x="120.1" y="156.3" transform="rotate(-90 120.1 156.3)">1</text>
<text x="122.6" y="156.3" transform="rotate(-90 122.6 156.3)">2</text>
<text x="132.8" y="156.3" transform="rotate(-90 132.8 156.3)">2</text>
<text x="135.3" y="156.3" transform="rotate(-90 135.3 156.3)">1</text>
<text x="48.7" y="163.9">GND1</text>
<text x="48.7" y="166.5">GND2</text>
<text x="74.4" y="163.2" transform="rotate(-90 74.4 163.2)">3</text>
<text x="76.9" y="163.2" transform="rotate(-90 76.9 163.2)">4</text>
<text x="87.1" y="163.2" transform="rotate(-90 87.1 163.2)">4</text>
<text x="89.6" y="163.2" transform="rotate(-90 89.6 163.2)">3</text>
<text x="120.1" y="163.2" transform="rotate(-90 120.1 163.2)">3</text>
<text x="122.6" y="163.2" transform="rotate(-90 122.6 163.2)">4</text>
<text x="132.8" y="163.2" transform="rotate(-90 132.8 163.2)">4</text>
<text x="135.3" y="163.2" transform="rotate(-90 135.3 163.2)">3</text>
</g>
<g font-size="1.8">
<text x="191.6" y="62.7">LCD 16x2, 16x4 or 20x4</text>
<text x="129.3" y="77.3" transform="rotate(-90 129.3 77.3)">S6</text>
<text x="123" y="83" transform="rotate(-90 123 83)">EC12E_SW</text>
<text x="129.3" y="106.3" transform="rotate(-90 129.3 106.3)">S6A</text>
<text x="123" y="111" transform="rotate(-90 123 111)">EC12E_SW</text>
<text x="129.3" y="131.7" transform="rotate(-90 129.3 131.7)">S6B</text>
<text x="123" y="136.4" transform="rotate(-90 123 136.4)">EC12E_SW_ALT1-B</text>
<text x="123" y="161.7" transform="rotate(-90 123 161.7)">EC12E_SW</text>
<text x="129.3" y="157.1" transform="rotate(-90 129.3 157.1)">S6C</text>
</g>
<g font-size="1.4">
<text x="82.1" y="77.9">S5</text>
<text x="70.7" y="86.8">S1</text>
<text x="93.1" y="84.9">S2</text>
<text x="99.5" y="84.3">S6</text>
<text x="108.8" y="84.3">S5</text>
<text x="115.7" y="84.9">S3</text>
<text x="138.2" y="84.9">S4</text>
<text x="81.3" y="105.9">S5A</text>
<text x="93.1" y="112.9">S2A</text>
<text x="99.5" y="112.2">S6A</text>
<text x="107.9" y="112.2">S5A</text>
<text x="114.9" y="112.9">S3A</text>
<text x="138.2" y="112.9">S4A</text>
<text x="69.8" y="114.8">S1A</text>
<text x="81.3" y="131.3">S5B</text>
<text x="99.5" y="137.6">S6B</text>
<text x="107.9" y="137.6">S5B</text>
<text x="69.9" y="140.2">S1B</text>
<text x="93.1" y="138.3">S2B</text>
<text x="114.9" y="138.3">S3B</text>
<text x="138.2" y="138.3">S4B</text>
<text x="81.3" y="156.7">S5C</text>
<text x="69.8" y="165.5">S1C</text>
<text x="93.1" y="163.6">S2C</text>
<text x="99.5" y="163">S6C</text>
<text x="107.9" y="163">S5C</text>
<text x="114.9" y="163.6">S3C</text>
<text x="138.2" y="163.6">S4C</text>
</g>
<g font-size="1.1">
<text x="69.7" y="88.3">3FTL6</text>
<text x="92.5" y="86.2">3FTL6</text>
<text x="115.4" y="86.4">3FTL6</text>
<text x="137.6" y="86.2">3FTL6</text>
<text x="69.7" y="116.2">3FTL6</text>
<text x="92.5" y="114.1">3FTL6</text>
<text x="115.4" y="114.3">3FTL6</text>
<text x="137.6" y="114.1">3FTL6</text>
<text x="69.7" y="141.6">3FTL6</text>
<text x="92.5" y="139.5">3FTL6</text>
<text x="115.4" y="139.7">3FTL6</text>
<text x="137.6" y="139.5">3FTL6</text>
<text x="69.7" y="167">3FTL6</text>
<text x="92.5" y="164.9">3FTL6</text>
<text x="115.4" y="165.1">3FTL6</text>
<text x="137.6" y="164.9">3FTL6</text>
</g>
</svg>
